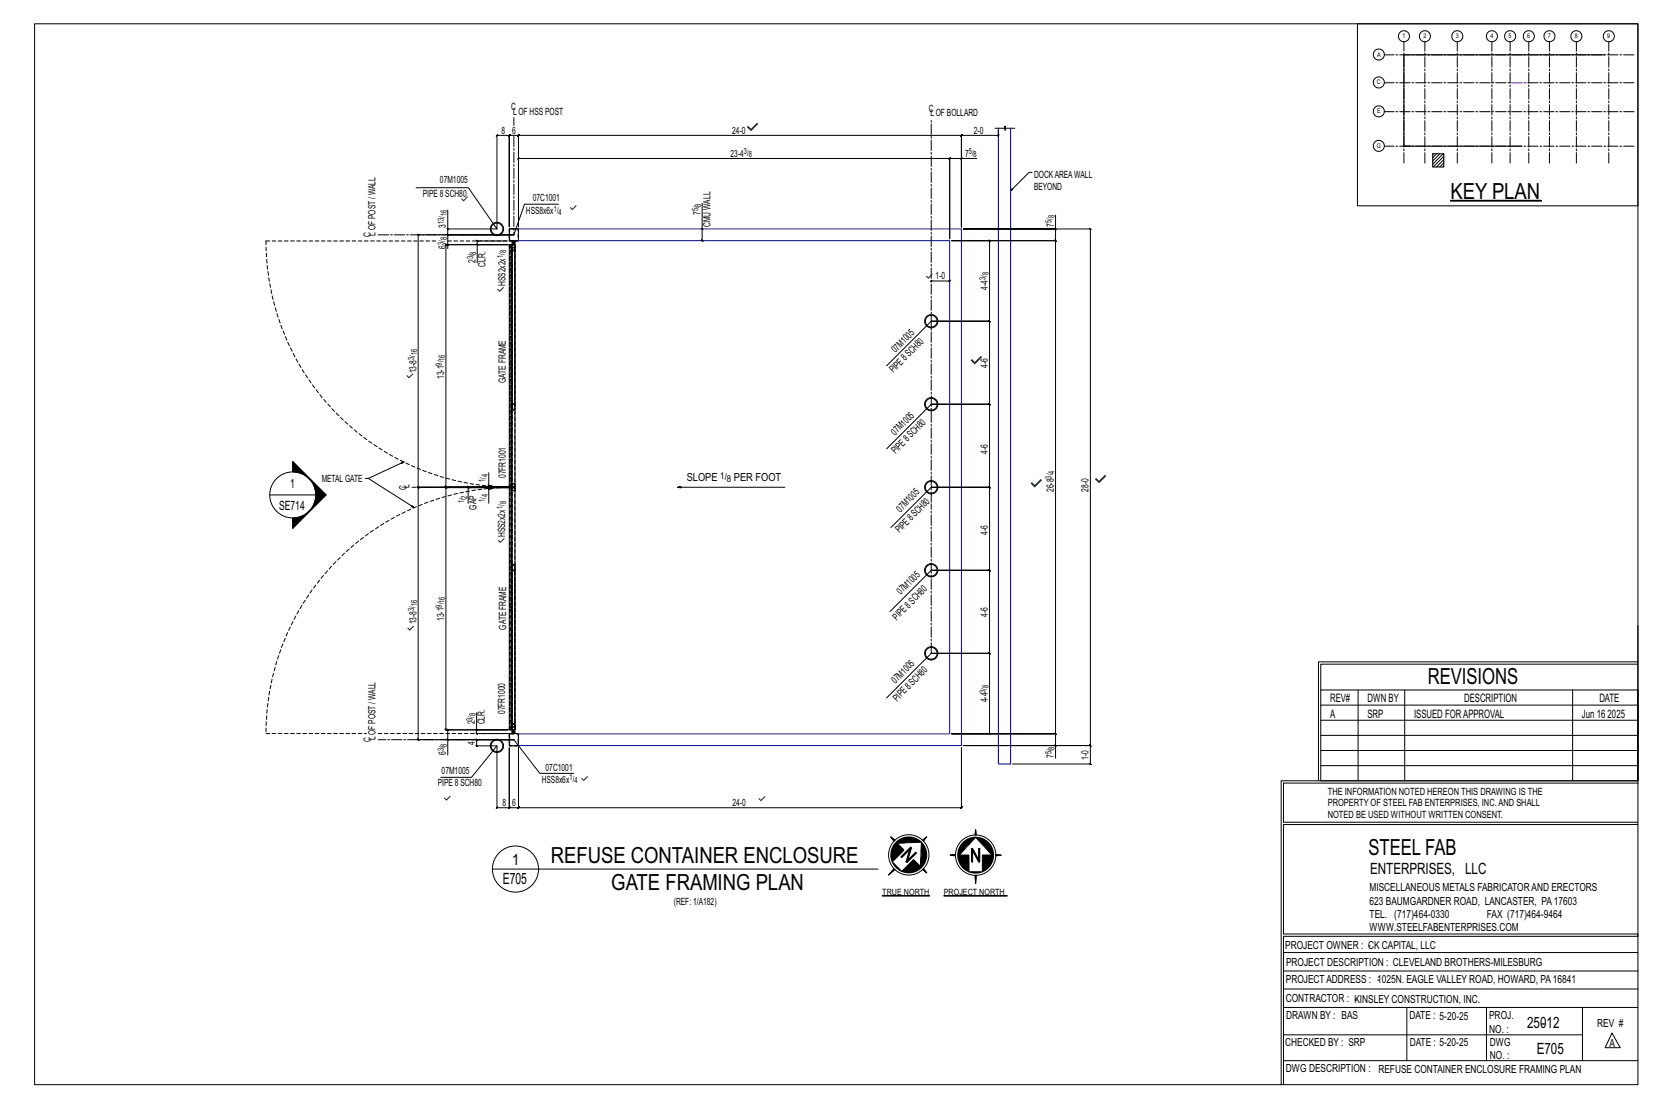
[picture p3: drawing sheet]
<svg xmlns="http://www.w3.org/2000/svg" width="914mm" height="610mm" viewBox="0 0 914 610" stroke-linecap="round" stroke-linejoin="round" font-family="sans-serif">
<path d="M799 110h50v1h-50zM486 493h26zM520 493h35z" fill="#000" stroke="#000" stroke-width=".55"/>
<g fill="none" stroke="#000" stroke-width=".55">
<path d="M19 13h883v584h-883zM747 13h155v100h-155zM883 30h-110v50h3M548 71h5v-2v3l1-1h5M550 72v3v-1l-1 1h1h-21l1-1-1 1v50l1-51-1 1h-244l1-1-1 1 1-1-1 1h-5l1-1-1 1v50l1-51-1 1h-6v-1l-1 1h1v51l-16-23h-29M529 88l1-1zM529 87h-6l-1 1 1-1v44v-44l-1 1 1-1h-238h1l-1 1v-1v38v-50v50M538 87h-9v38M568 95h-2l-10 10M773 80h65M789 85h.1M791 85l-2 2"/>
<path d="M793 85l-4 4M794 85l-5 5M795 85h-6v7h6v-7M795 92h-1M795 90l-2 2M795 88l-4 4M795 86l-6 6M246 116v10h28M307 112h-18l-6 17M387 112v14M581 118v8h-51h70h1h-1v285v-1l1 1h-71h51v7M245 135v-1l1 1h-1v133l1 1-1-1h35"/>
<path d="M246 134l1 1zM246 126h1zM246 126v3l1 1-1-1h37M262 134l1 1zM274 129a2.4 2.4 0 0 0 3-1 4 4 0 0 0-2-5 4 4 0 0 0-5 2 4 4 0 0 0 4 5M279 133l-17-1 1 1v2M280 135h-34v2M280 135h-17v10M280 126h5v7h-5zM280 135h2v133h-1h-1zM282 135h2l-1 133h-1zM282 133h1v1h-1z"/>
<path d="M282 134v1M282 133l1 1zM283 129h-37l1 1-1-1v6h34M283 129h-53l1 1-1-1v139l1 1-1-1h52h-52l1 1-1-1v139l1 1-1-1h53M283 134v1M386 126h1zM387 126v7l-1-1 1 1M524 133h57v-1v1v271v1l-57-1h57v1v-1v7M524 133h21l-1-1 1 1v44l-1-1 1 1h-32h32l-1-1 1 1v46l-1-1 1 1h-32h32l-1-1 1 1v45h-1l1 1-32-1h32h-1l1 1v-1v46h-1h1h-32h32h-1h1v46l-1-1 1 1h-32M581 126h.1M581 126v7v-1v1h-57M512 155l1-1z"/>
<path d="M513 155h10h-1l1-1v1M513 177l-25 24M513 180a2.4 2.4 0 0 0 3-1 4 4 0 0 0-2-6 4 4 0 0 0-5 3 4 4 0 0 0 4 5M513 226a2.4 2.4 0 0 0 3-2 4 4 0 0 0-2-5 4 4 0 0 0-5 3 4 4 0 0 0 4 4M513 223l-25 24M161 256l5 5M161 255l18 18-18 17M161 259l1 1M161 255l6 6M161 258l2 2M161 257l3 3M161 257l4 3"/>
<path d="M161 258l3 2M161 256l6 5M161 256l4 5M161 259l2 1M161 260v-6l19 19-19 18v-6M161 255l8 7M161 255l7 7M222 254l-19 9M148 273h26M172 266l7 7-7 6M172 266l6 7-6 6M173 267l5 6"/>
<path d="M173 267l5 6-5 5M173 268l5 5-5 4M173 268l4 5-4 4M173 269l4 4-4 3M174 270l2 3-2 2M174 271l2 2M174 271l1 2-1 1M174 272l1 1h-1M174 272v1M174 273h.1M175 273l-1 1M179 273l-18-19 18 19-18 18"/>
<path d="M201 263h2l25 17M257 268l1 1zM269 269v1zM269 267v1zM269 277v-8h2h9h-22v8M269 260v7h2v1h9h-23l1 1v-1v1M269 267v1v1v-1h13h-13v1v-1v1M280 269h-35v-1l1 1h-1v133v-1l1 1h-1h35M281 269h1v132l-1 1-1-1zM282 269h2l-1 133h-1zM373 268h59M513 272a2.4 2.4 0 0 0 3-2 4 4 0 0 0-2-5 4 4 0 0 0-5 3 4 4 0 0 0 4 4"/>
<path d="M513 268l-22 22M161 285h.1M162 285l-1 1M163 285l-2 2M164 285l-3 2M164 285l-3 3M165 285l-4 3M165 285l-4 4M166 284l-5 5M167 284l-6 6M168 283l-7 7M169 283l-8 7"/>
<path d="M513 317a2.4 2.4 0 0 0 3-1 4 4 0 0 0-2-5 4 4 0 0 0-5 2 4 4 0 0 0 4 5M513 314l-23 23M513 360h32l-1-1 1 1v44h-1l1 1-21-1M513 360l-25 24M902 345v85h-197M513 363a2.4 2.4 0 0 0 3-1 4 4 0 0 0-2-6 4 4 0 0 0-5 3 4 4 0 0 0 4 4M727 380h175v50h-175zM748 380v50M773 380v50M866 380v50M902 366h-175v14M902 364h-176v66"/>
<path d="M262 393v9h18M727 397h175M727 388h175M246 407l1 1zM262 402h1zM262 402v2h1h-1h17M274 414a2.4 2.4 0 0 0 3-1 4 4 0 0 0-2-6 4 4 0 0 0-5 3 4 4 0 0 0 4 4M274 411l-14 17h-17M280 402h-34h1h-1v5M280 404h5v7h-5zM282 402h1v2h-1zM282 402h.1"/>
<path d="M282 403h1zM283 407h-37v9M283 407h-21l1 1-1-1v4v-1l1 1h-1h12l-1 34 1-1v1h6l1-1-1 1v-33v33l1-1-1 1h5l1-1-1 1v-33v33l1-1-1 1h244l1-1-1 1v-33M283 407l14 19h19M283 402h.1M530 411h70v-1l1 1h-1v10v-1l1 1h-44M581 410v1zM727 413h175M727 405h175M705 430v167M727 422h175M902 431h-195v22h195"/>
<path d="M537 460v-1v1M537 459v-2l1 3M537 457v3M902 454h-195v60h195v2h-195v81M271 479h212M490 461l3 2M492 462v1M492 478l-3 4 3-3M492 476l3 3M492 463l-2-2 2 2M493 479l-4 3M494 464h13v13l-4-4-7 7-5-5 7-7z"/>
<path d="M494 465a9 9 0 0 0-2 9M495 465a8 8 0 0 0-2 8M495 465l-2 4v4M495 466l-2 3v3M496 466l-2 3v3M496 467l-1 2v2M497 467l-2 3M497 468l-1 2M497 468v1M501 467l-5 5 5-5h1l-2 7 4-5 1 1-6 5 2-7M503 464h-3h-3M503 474h-1"/>
<path d="M503 474l-2 1M504 464l-4-1-4 1M504 474l-3 2M504 475l-2 1h-2M504 469l-5 6 2-8-5 5M504 470l-5 5 3-8-6 5M504 475l-2 1-2 1M504 464a8 8 0 0 0-9 0M505 475l-3 2h-3M505 464a9 9 0 0 0-10 0M505 476l-3 2h-3M506 476l-4 2h-4"/>
<path d="M506 464a9 9 0 0 0-11-1 9 9 0 0 0-3 11M506 476a8 8 0 0 1-8 2M506 477a9 9 0 0 1-9 2M507 464a9 9 0 0 0-12-1 9 9 0 0 0-3 11M507 469v2v3M507 467l1 4-1 4M507 467a8 8 0 0 1 0 9M507 466a9 9 0 0 1 0 10M507 465a9 9 0 0 1 1 11 9 9 0 0 1-11 3M507 464a9 9 0 0 1 1 12 9 9 0 0 1-11 4M508 463l2-2-2 2M508 479h1"/>
<path d="M508 479l2 2-2-2M508 478l2 3M509 462l-1 1M510 461l-2 2M523 471h3M526 471h-1h1M526 471h-3h2M528 471a9 9 0 0 0 5 8M529 471a9 9 0 0 0 4 8M529 471a8 8 0 0 0 4 7M529 471l1 4 3 3M530 471l1 4 2 2"/>
<path d="M530 471l1 3 2 2M531 471v3l2 2M531 471l1 2 1 2M532 471v2l1 2M532 471l1 3M533 471v2M533 471v1M534 465l-2 1-2 2M535 464l-4 2-1 3M535 463a8 8 0 0 0-6 7M535 468v7v-8l4 6v-6v8l-4-7M536 463a9 9 0 0 0-7 7"/>
<path d="M536 462a9 9 0 0 0-8 9M537 462a9 9 0 0 0-9 7 9 9 0 0 0 5 11M537 461l-9 10h5v9h8v-9h5l-9-10M538 462a9 9 0 0 1 8 7 9 9 0 0 1-5 11M538 462a9 9 0 0 1 8 9M538 463a9 9 0 0 1 8 7M539 467v8l-4-8v8M539 463a8 8 0 0 1 6 7M540 464l3 2 1 3M540 465l2 1 2 2M541 471v1M542 471l-1 2"/>
<path d="M542 471l-1 3M542 471v2l-1 2M543 471l-1 2-1 2M543 471v3l-2 2M544 471l-1 3-2 2M544 471l-1 3-2 3M545 471l-1 4-3 3M545 471a8 8 0 0 1-4 7M546 471a9 9 0 0 1-5 8M548 471h3M549 471h-1M551 471h-3"/>
<path d="M535 480h4M537 482v5M537 482v2M538 482l-1 5v-5M707 535h195M707 525h195M707 555h195M707 545h195M774 555v29M818 555v29M871 555v29M707 570h164"/>
<path d="M887 569l5 8h-8zM707 584h195"/>
<circle cx="773" cy="20" r="3"/>
<circle cx="784" cy="20" r="3"/>
<circle cx="802" cy="20" r="3"/>
<circle cx="821" cy="20" r="3"/>
<circle cx="831" cy="20" r="3"/>
<circle cx="842" cy="20" r="3"/>
<circle cx="853" cy="20" r="3"/>
<circle cx="868" cy="20" r="3"/>
<circle cx="886" cy="20" r="3"/>
<circle cx="759" cy="30" r="3"/>
<circle cx="759" cy="45" r="3"/>
<circle cx="759" cy="61" r="3"/>
<circle cx="759" cy="80" r="3"/>
<circle cx="274" cy="126" r="3"/>
<circle cx="283" cy="134" r=".2"/>
<circle cx="513" cy="177" r="3"/>
<circle cx="513" cy="223" r="3"/>
<circle cx="161" cy="273" r="13"/>
<circle cx="513" cy="268" r="3"/>
<circle cx="513" cy="314" r="3"/>
<circle cx="513" cy="360" r="3"/>
<circle cx="274" cy="411" r="3"/>
<circle cx="283" cy="403" r=".2"/>
<circle cx="284" cy="479" r="13"/>
<circle cx="500" cy="471" r="11"/>
<circle cx="500" cy="471" r="10"/>
<circle cx="537" cy="471" r="11"/>
<circle cx="537" cy="471" r="10"/>
</g>
<path d="M789 85v7h6v-7" fill="none" stroke="#000" stroke-width=".55" stroke-dasharray="0 1"/>
<g fill="none" stroke="#000" stroke-width=".55" stroke-dasharray="5.8 1 1 1">
<path d="M900 30h-138M900 46h-138M283 69v-4M900 62h-138M773 90v-67M784 90v-67M802 90v-67M821 90v-67M831 90v-67M842 90v-67M853 90v-67M868 90v-67"/>
<path d="M886 90v-67M900 80h-138M208 129h75v-54M282 268h-55M513 277v-212M513 360v-83M283 407h-75"/>
</g>
<path d="M832 46h9" fill="none" stroke="#f0f" stroke-width=".55" stroke-dasharray="5.8 1 1 1"/>
<path d="M550 71v350h6v-350M285 126h244v285h-244v-7h238v-271h-238z" fill="none" stroke="#00f" stroke-width=".55"/>
<g fill="none" stroke="#000" stroke-width=".55" stroke-dasharray="2 1.4">
<path d="M146 133h94M146 133a136 136 0 0 0 136 135M246 133h34M280 136h1M280 136v-1M280 135h1M281 135v133M281 132v-6h4v6l-4 1-1-1v-6h5v7h-4M281 135h.1M281 138v-1v-1M281 136v-1M281 140v-2"/>
<path d="M281 135h1v1M281 135v1M281 138v2M281 140v1M281 136v2M282 135v133M282 135h-1M282 136h.1M282 136v-1M282 137v-1M282 137v1M282 135h.1"/>
<path d="M282 136h1M282 135v1M282 135h1M282 138h.1M282 134v-1M282 133h1M282 135v-2h1M282 138h1M282 138l1-1M283 135h.1M283 133v1M283 136v1"/>
<path d="M283 138h.1M283 136h.1M283 137v88M283 134v1M283 135v133M283 135l1 1M283 133v1h-1M283 136h1M283 136v-1M283 138l1-1v88M283 136l1 1M281 158v-1"/>
<path d="M281 155v-2M281 152v-1v-1M281 148v-1v-1M281 145v-2M281 141v-1M281 143v-2M281 146v-1M281 150v-2M281 153v-1M281 157v-2M281 141v2M281 145v1v1"/>
<path d="M281 148v2M281 151v1v1M281 155v2M281 158v2M281 157v1M281 153v2M281 150v1M281 147v1M281 143v2M281 179v-1v-1M281 175v-1M281 172v-2"/>
<path d="M281 168v-1M281 165v-1v-1M281 162v-1v-1M281 160v-2M281 163v-1M281 167v-2M281 170v-2M281 174v-2M281 177v-2M281 162v1M281 165v2M281 168v1v1"/>
<path d="M281 172v1v1M281 175v2M281 179v1M281 177v2M281 174v1M281 170v2M281 167v1M281 163v2M281 160v2M281 199v-2M281 196v-1v-1M281 192v-1"/>
<path d="M281 189v-2M281 185v-1M281 182v-1v-1M281 180v-1M281 184v-2M281 187v-2M281 191v-2M281 194v-2M281 197v-1M281 182v2M281 185v1v1M281 189v1v1"/>
<path d="M281 192v2M281 195v1v1M281 199v2M281 197v2M281 194v1M281 191v1M281 187v2M281 184v1M281 180v2M281 219v-1M281 216v-2M281 212v-1"/>
<path d="M281 209v-1v-1M281 206v-2M281 202v-1M281 204v-2M281 207v-1M281 211v-2M281 214v-2M281 218v-2M281 201v-2M281 201h.1M281 202v2M281 206v1"/>
<path d="M281 209v2M281 212v1v1M281 216v1v1M281 219v2M281 218v1M281 214v2M281 211v1M281 207v2M281 204v2M281 201v1M281 240v-1v-1M281 236v-1"/>
<path d="M281 233v-2M281 229v-1M281 226v-1v-1M281 223v-1v-1M281 221v-2M281 224v-1M281 228v-2M281 231v-2M281 235v-2M281 238v-2M281 223v1M281 226v2"/>
<path d="M281 229v1v1M281 233v1v1M281 236v2M281 240v1M281 238v2M281 235v1M281 231v2M281 228v1M281 224v2M281 221v2M282 223h.1M282 226v-89"/>
<path d="M282 226h.1M282 222v1M282 225v-88v1M283 222h-1M283 223h-1M283 226h-1M283 225h-1M283 223h.1M283 225h.1M283 226h.1M283 223v-1M284 225l-1 1"/>
<path d="M284 223h-1M281 260v-2M281 257v-1v-1M281 253v-1v-1M281 250v-2M281 246v-1M281 243v-2M281 241v-1M281 245v-2M281 248v-2M281 251v-1M281 255v-2"/>
<path d="M281 258v-1M281 243v2M281 246v2M281 250v1v1M281 253v2M281 256v1v1M281 260v1v1M281 258v2M281 255v1M281 252v1M281 248v2M281 245v1"/>
<path d="M281 241v2M280 267l1 1M280 269h1M281 270l-1-1M281 278v-3M281 275v-3M281 272v-1v-2M281 268h1M281 268l-1-1M281 267v-1v-1M281 263v-1M281 262v-2"/>
<path d="M281 265v-2M281 268v-1M281 269h1v1M281 269v1M281 267v1M281 263v2M281 265v2M281 262v1M281 269h.1M281 272v1M281 275v2M281 278v1v1"/>
<path d="M281 277v1M281 273v2M281 270v2M282 267v1M282 269h-1M282 268h-1M282 270h.1M282 270v-1M282 270v-1v133M282 269h.1M282 266v1M282 270h1"/>
<path d="M282 269v1M282 268v-133M282 266h.1M282 268v-1M282 269h1M282 268h.1M282 268a136 136 0 0 0-136 136M283 270h.1M283 269h.1M283 266h-1M283 268h-1M283 269l1 1"/>
<path d="M283 269v133M283 267h-1M283 268v-1M283 270v-1M283 270h1M284 268h-1M284 267l-1-1M284 267v1M281 299v-4M281 295v-3M281 292v-3M281 289v-1v-3"/>
<path d="M281 285v-3M281 282v-4M281 282v1v1M281 285v2M281 289v1M281 292v2M281 295v2M281 299v1v1M281 297v2M281 294v1M281 290v2M281 287v2"/>
<path d="M281 284v1M281 280v2M281 319v-1v-1M281 316v-1v-1M281 312v-1M281 309v-2M281 306v-1v-1M281 302v-1v-1v-1M281 304v-2M281 307v-1M281 311v-2M281 314v-2"/>
<path d="M281 317v-1M281 302v2M281 305v1v1M281 309v1v1M281 312v2M281 316v1M281 319v2M281 317v2M281 314v2M281 311v1M281 307v2M281 304v1"/>
<path d="M281 301v1M282 312v-1M282 313v1M282 314h.1M282 311h.1M282 312h.1M282 312l1-1M282 311h1M282 314h1M283 311v88M283 314v-1M283 311h.1"/>
<path d="M283 314h.1M283 311l1 88M283 314l1-1M281 339v-3M281 336v-1M281 333v-1v-1M281 329v-1M281 326v-2M281 322v-1M281 321v-2M281 324v-2M281 328v-2"/>
<path d="M281 331v-2M281 334v-1M281 335v-1M281 336v2M281 339v1v1M281 338v1M281 322v1v1M281 326v1v1M281 329v2M281 333v1M281 334v1M281 331v2"/>
<path d="M281 328v1M281 324v2M281 321v1M281 335v1M281 360v-1v-3M281 356v-3M281 353v-3M281 350v-1v-3M281 346v-3M281 343v-4M281 343v1v1M281 346v2"/>
<path d="M281 349v1v1M281 353v2M281 356v2M281 360v1M281 358v2M281 355v1M281 351v2M281 348v1M281 345v1M281 341v2M281 366v-3M281 363v-3"/>
<path d="M281 377v-1v-1M281 373v-1M281 370v-2v-2M281 372v-2M281 375v-2M281 378v-1M281 363v2M281 366v1v1M281 370v1v1M281 373v2M281 377v1M281 380v2"/>
<path d="M281 378v2M281 375v2M281 372v1M281 368v2M281 365v1M281 361v2M281 397v-2M281 394v-1v-1M281 390v-1M281 387v-2M281 383v-1M281 380v-1v-1"/>
<path d="M281 382v-2M281 385v-2M281 389v-2M281 392v-2M281 395v-1M281 399v-2M281 383v1v1M281 387v1v1M281 390v2M281 393v1v1M281 397v2M281 399v1"/>
<path d="M281 395v2M281 392v1M281 389v1M281 385v2M281 382v1M282 399v-87M282 399h.1M283 399h-1M283 399v1M283 399h.1M284 399v1M284 399h-1"/>
<path d="M146 404h56M208 404h74M281 401h-1M281 401h.1M281 402v-133M281 402h1M281 400v-1M281 402v-2M281 402l-1-1M281 411v-7h4v6l-4 1-1-1v-6h5v7h-4M281 402h.1M281 400v2"/>
<path d="M282 402h-1M282 401h.1M282 401v1M282 400h.1M282 400v-1M282 400v2M282 404v-2h1v1M282 402v-2M282 402v-133M282 402h.1M282 404v-2M283 400h-1"/>
<path d="M283 400h.1M283 402v2h-1M283 402h-1M283 403v1M283 404h-1M283 402h.1M283 402v-2M284 402h-1M284 400h-1M284 400v2"/>
</g>
<g fill="#008000">
<path d="M411 70l1-1 1 2 4-3-4 4z"/>
<path d="M603 263l2 2 3-4 1 1-4 4-2-2z"/>
<path d="M535 198l2 1 3-3 1 1-4 4-3-3z"/>
<path d="M568 265l2 2 3-3h1l-4 4-3-2z"/>
<path d="M274 298v-1l1 1 2-2 1 1-3 2z"/>
<path d="M274 159l1 1 2-2-2 3-1-2z"/>
<path d="M314 114l1 1 2-2-2 3-1-2z"/>
<path d="M320 429v-1l1 1 2-2 1 1-3 2z"/>
<path d="M244 440l1-1 1 1 2-2v1l-2 2z"/>
<path d="M254 109l1 1 2-2 1 1-3 2-1-1z"/>
<path d="M224 346h1h1l2-2v1l-2 2z"/>
<path d="M224 207l1 1 2-2h1l-3 2-1-1z"/>
<path d="M510 152l1 1 2-2-2 3-1-2z"/>
<path d="M418 440v-1l1 1 2-2v1l-2 2z"/>
</g>
<g font-size="12.2">
<text x="799" y="110">KEY PLAN</text>
<text x="786" y="377">REVISIONS</text>
<text x="753" y="471">STEEL FAB</text>
<text x="303" y="475">REFUSE CONTAINER ENCLOSURE</text>
<text x="337" y="490">GATE FRAMING PLAN</text>
</g>
<g font-size="8.6">
<text x="282" y="476">1</text>
<text x="754" y="481">ENTERPRISES, LLC</text>
<text x="277" y="487">E705</text>
<text x="841" y="566">250-12</text>
<text x="846" y="580">E705</text>
</g>
<g font-size="7">
<text x="160" y="269">1</text>
<text x="154" y="281">SE714</text>
</g>
<g font-size="6.4">
<text x="732" y="386">REV#</text>
<text x="753" y="386">DWN BY</text>
<text x="806" y="386">DESCRIPTION</text>
<text x="880" y="386">DATE</text>
<text x="732" y="395">A</text>
<text x="753" y="395">SRP</text>
<text x="778" y="395">ISSUED FORAPPROVAL</text>
<text x="871" y="395">Jun 16</text>
<text x="885" y="395">2025</text>
</g>
<g font-size="6.1">
<text x="378" y="265">SLOPE</text>
<text x="404" y="265">PER FOOT</text>
<text x="754" y="491">MISCELLANEOUS METALS FABRICATORAND ERECTORS</text>
<text x="754" y="498">623 BAUMGARDNER ROAD, LANCASTER, PA17603</text>
<text x="754" y="505">TEL. (717)464-0330</text>
<text x="819" y="505">FAX (717)464-9464</text>
<text x="754" y="513">WWW.STEELFABENTERPRISES.COM</text>
<text x="708" y="523">PROJECT OWNER : -CK CAPITAL, LLC</text>
<text x="708" y="532">PROJECT DESCRIPTION : CLEVELAND BROTHERS-MILESBURG</text>
<text x="708" y="541">PROJECTADDRESS : -1025N. EAGLE VALLEY ROAD, HOWARD, PA16841</text>
<text x="708" y="552">CONTRACTOR : -KINSLEY CONSTRUCTION, INC.</text>
<text x="708" y="561">DRAWN BY : BAS</text>
<text x="776" y="561">DATE : 5-20-25</text>
<text x="820" y="561">PROJ.</text>
<text x="820" y="569">NO. :</text>
<text x="879" y="566">REV #</text>
<text x="708" y="576">CHECKED BY : SRP</text>
<text x="776" y="576">DATE : 5-20-25</text>
<text x="820" y="576">DWG</text>
<text x="886" y="577">A</text>
<text x="820" y="583">NO. :</text>
<text x="708" y="590">DWG DESCRIPTION : REFUSE CONTAINER ENCLOSURE FRAMING PLAN</text>
</g>
<g font-size="5.5">
<text x="281" y="61">C</text>
<text x="282" y="63">LOF HSS POST</text>
<text x="511" y="62">C</text>
<text x="512" y="64">LOF BOLLARD</text>
<text x="276" y="74">8</text>
<text x="282" y="74">6</text>
<text x="403" y="74">24-0</text>
<text x="536" y="74">2-0</text>
<text x="402" y="86">23-4</text>
<text x="531" y="86">7</text>
<text x="242" y="101">07M1005</text>
<text x="569" y="98">DOCKAREAWALL</text>
<text x="569" y="104">BEYOND</text>
<text x="233" y="109">PIPE 8 SCH80</text>
<text x="293" y="110">07C1001</text>
<text x="290" y="118">HSS8x6x</text>
<text x="386" y="118" transform="rotate(-90 386 118)">7</text>
<text x="246" y="126" transform="rotate(-90 246 126)">3</text>
<text x="391" y="125" transform="rotate(-90 391 125)">CMU WALL</text>
<text x="580" y="125" transform="rotate(-90 580 125)">7</text>
<text x="204" y="131" transform="rotate(-90 204 131)">C</text>
<text x="207" y="130" transform="rotate(-90 207 130)">LOF POST / WALL</text>
<text x="246" y="137" transform="rotate(-90 246 137)">6</text>
<text x="262" y="145" transform="rotate(-90 262 145)">2</text>
<text x="267" y="147" transform="rotate(-90 267 147)">CLR.</text>
<text x="515" y="154">1-0</text>
<text x="278" y="157" transform="rotate(-90 278 157)">HSS2x2x</text>
<text x="544" y="160" transform="rotate(-90 544 160)">4-4</text>
<text x="502" y="185" transform="rotate(-45 502 185)">5</text>
<text x="493" y="194" transform="rotate(-45 493 194)">07M10</text>
<text x="544" y="202" transform="rotate(-90 544 202)">4-6</text>
<text x="229" y="206" transform="rotate(-90 229 206)">13-8</text>
<text x="244" y="209" transform="rotate(-90 244 209)">13-1</text>
<text x="492" y="205" transform="rotate(-45 492 205)">PIPE8SCH80</text>
<text x="278" y="211" transform="rotate(-90 278 211)">GATE FRAME</text>
<text x="502" y="231" transform="rotate(-45 502 231)">5</text>
<text x="493" y="240" transform="rotate(-45 493 240)">07M10</text>
<text x="493" y="250" transform="rotate(-45 493 250)">PIPE8SCH80</text>
<text x="544" y="250" transform="rotate(-90 544 250)">4-6</text>
<text x="279" y="263" transform="rotate(-90 279 263)">07FR1001</text>
<text x="177" y="266">METALGATE</text>
<text x="224" y="270" transform="rotate(-90 224 270)">C</text>
<text x="225" y="269" transform="rotate(-90 225 269)">L</text>
<text x="505" y="273" transform="rotate(-45 505 273)">5</text>
<text x="580" y="271" transform="rotate(-90 580 271)">26-8</text>
<text x="599" y="271" transform="rotate(-90 599 271)">28-0</text>
<text x="262" y="281" transform="rotate(-90 262 281)">GAP</text>
<text x="496" y="282" transform="rotate(-45 496 282)">07M10</text>
<text x="495" y="294" transform="rotate(-45 495 294)">PIPE8SCH80</text>
<text x="278" y="296" transform="rotate(-90 278 296)">HSS2x2x</text>
<text x="544" y="294" transform="rotate(-90 544 294)">4-6</text>
<text x="505" y="318" transform="rotate(-45 505 318)">5</text>
<text x="496" y="328" transform="rotate(-45 496 328)">07M10</text>
<text x="244" y="342" transform="rotate(-90 244 342)">13-1</text>
<text x="494" y="342" transform="rotate(-45 494 342)">PIPE8SCH80</text>
<text x="544" y="340" transform="rotate(-90 544 340)">4-6</text>
<text x="229" y="344" transform="rotate(-90 229 344)">13-8</text>
<text x="279" y="347" transform="rotate(-90 279 347)">GATE FRAME</text>
<text x="502" y="367" transform="rotate(-45 502 367)">5</text>
<text x="493" y="377" transform="rotate(-45 493 377)">07M10</text>
<text x="494" y="386" transform="rotate(-45 494 386)">PIPE8SCH80</text>
<text x="544" y="387" transform="rotate(-90 544 387)">4-4</text>
<text x="278" y="393" transform="rotate(-90 278 393)">07FR1000</text>
<text x="261" y="399" transform="rotate(-90 261 399)">2</text>
<text x="267" y="399" transform="rotate(-90 267 399)">CLR.</text>
<text x="207" y="408" transform="rotate(-90 207 408)">LOF POST / WALL</text>
<text x="204" y="409" transform="rotate(-90 204 409)">C</text>
<text x="261" y="410" transform="rotate(-90 261 410)">4</text>
<text x="246" y="416" transform="rotate(-90 246 416)">6</text>
<text x="580" y="418" transform="rotate(-90 580 418)">7</text>
<text x="599" y="418" transform="rotate(-90 599 418)">1-0</text>
<text x="243" y="426">07M1005</text>
<text x="300" y="424">07C1001</text>
<text x="298" y="431">HSS8x6x</text>
<text x="241" y="433">PIPE 8 SCH80</text>
<text x="731" y="438">THE INFORMATION NOTED HEREON THIS DRAWING IS THE</text>
<text x="277" y="444">8</text>
<text x="282" y="444">6</text>
<text x="403" y="444">24-0</text>
<text x="731" y="444">PROPERTY OF STEEL FAB ENTERPRISES, INC.AND SHALL</text>
<text x="731" y="451">NOTED BE USED WITHOUT WRITTEN CONSENT.</text>
<text x="371" y="498">(REF: 1/A182)</text>
</g>
<g font-size="5.2">
<text x="397" y="264">1/</text>
<text x="400" y="265">8</text>
</g>
<g font-size="4.8">
<text x="486" y="493">TRUE NORTH</text>
<text x="520" y="493">PROJECT NORTH</text>
</g>
<g font-size="4.7">
<text x="410" y="85">3/</text>
<text x="412" y="87">8</text>
<text x="533" y="85">5/</text>
<text x="536" y="87">8</text>
<text x="386" y="114" transform="rotate(-90 386 114)">8</text>
<text x="246" y="119" transform="rotate(-90 246 119)">16</text>
<text x="305" y="117">1/</text>
<text x="308" y="118">4</text>
<text x="384" y="116" transform="rotate(-90 384 116)">5/</text>
<text x="244" y="124" transform="rotate(-90 244 124)">13/</text>
<text x="579" y="123" transform="rotate(-90 579 123)">5/</text>
<text x="581" y="120" transform="rotate(-90 581 120)">8</text>
<text x="244" y="135" transform="rotate(-90 244 135)">3/</text>
<text x="246" y="132" transform="rotate(-90 246 132)">8</text>
<text x="260" y="143" transform="rotate(-90 260 143)">3/</text>
<text x="262" y="140" transform="rotate(-90 262 140)">8</text>
<text x="277" y="142" transform="rotate(-90 277 142)">1/</text>
<text x="279" y="139" transform="rotate(-90 279 139)">8</text>
<text x="543" y="154" transform="rotate(-90 543 154)">3/</text>
<text x="544" y="152" transform="rotate(-90 544 152)">8</text>
<text x="230" y="196" transform="rotate(-90 230 196)">16</text>
<text x="228" y="198" transform="rotate(-90 228 198)">3/</text>
<text x="243" y="201" transform="rotate(-90 243 201)">9/</text>
<text x="245" y="199" transform="rotate(-90 245 199)">16</text>
<text x="269" y="263" transform="rotate(-90 269 263)">4</text>
<text x="579" y="264" transform="rotate(-90 579 264)">3/</text>
<text x="581" y="261" transform="rotate(-90 581 261)">4</text>
<text x="267" y="265" transform="rotate(-90 267 265)">1/</text>
<text x="257" y="275" transform="rotate(-90 257 275)">2</text>
<text x="269" y="274" transform="rotate(-90 269 274)">4</text>
<text x="255" y="277" transform="rotate(-90 255 277)">1/</text>
<text x="267" y="276" transform="rotate(-90 267 276)">1/</text>
<text x="277" y="280" transform="rotate(-90 277 280)">1/</text>
<text x="279" y="278" transform="rotate(-90 279 278)">8</text>
<text x="230" y="334" transform="rotate(-90 230 334)">16</text>
<text x="243" y="335" transform="rotate(-90 243 335)">9/</text>
<text x="245" y="332" transform="rotate(-90 245 332)">16</text>
<text x="228" y="336" transform="rotate(-90 228 336)">3/</text>
<text x="543" y="381" transform="rotate(-90 543 381)">3/</text>
<text x="544" y="379" transform="rotate(-90 544 379)">8</text>
<text x="262" y="394" transform="rotate(-90 262 394)">8</text>
<text x="260" y="397" transform="rotate(-90 260 397)">3/</text>
<text x="244" y="414" transform="rotate(-90 244 414)">3/</text>
<text x="246" y="411" transform="rotate(-90 246 411)">8</text>
<text x="581" y="413" transform="rotate(-90 581 413)">8</text>
<text x="579" y="415" transform="rotate(-90 579 415)">5/</text>
<text x="314" y="430">1/</text>
<text x="316" y="431">4</text>
</g>
<g font-size="3.5">
<text x="772" y="21">1</text>
<text x="784" y="21">2</text>
<text x="801" y="21">3</text>
<text x="820" y="21">4</text>
<text x="831" y="21">5</text>
<text x="841" y="21">6</text>
<text x="852" y="21">7</text>
<text x="867" y="21">8</text>
<text x="885" y="21">9</text>
<text x="758" y="31">A</text>
<text x="758" y="47">C</text>
<text x="758" y="62">E</text>
<text x="758" y="81">G</text>
</g>
</svg>
